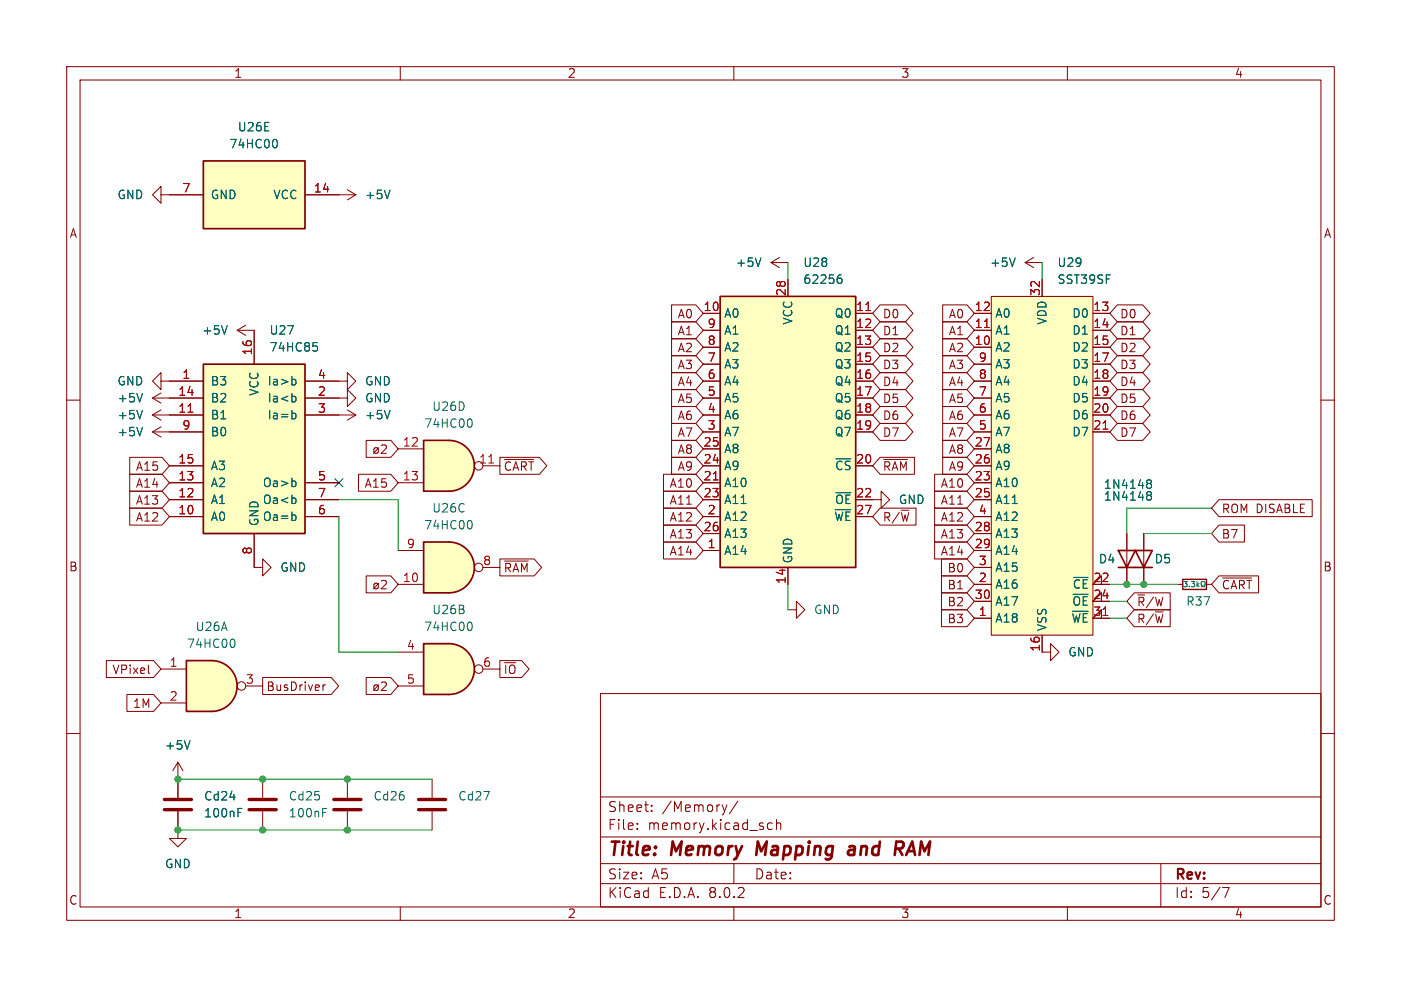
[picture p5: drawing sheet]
<svg xmlns="http://www.w3.org/2000/svg" width="210mm" height="148mm" viewBox="0 0 210 148" stroke-linecap="round" stroke-linejoin="round" font-family="sans-serif">
<g fill="none" stroke="#840000" stroke-width=".15">
<path d="M10 10h190v128h-190zM12 12h186v124h-186zM60 10v2M110 10v2M160 10v2M10 60h2M198 60h2M10 110h2M90 104h108v32h-108zM90 119.5h108M198 110h2M60 136v2"/>
<path d="M90 132.5h108M90 129.5h108M90 125.5h108M95.5 124.2v.2M95.5 123.5v.1M97.7 121.5v.2M97.7 120.8v.1M109 120.7l-.4 1M110 136v2M110 129.5v3M110.6 120.1l-1.3 1.9M115 124.1l.3 .3 .5-.1"/>
<path d="M115.8 123.5l-.5-.1-.3 .3M116.4 123.5a.37 .37 0 0 1 .6 .1v.8M116.4 122.9v1.5M160 136v2M174 129.5v6.5M183.3 133.1h1l-.7 1.5"/>
</g>
<path d="M113.6 126.2l-.2 2M127.3 127l.2-.1 .6 .1M128.1 127.4h-.7a.4 .4 0 0 0-.3 .4 .4 .4 0 0 0 .3 .4l.6-.1M134.4 126.2h.7l.2 .1a.58 .58 0 0 1-.3 1M134.7 127.3l.6 .9" fill="none" stroke="#840000" stroke-width=".4"/>
<path d="M31.7 99.1a3.8 3.8 0 0 1 3.8 3.8 3.8 3.8 0 0 1-3.8 3.8z" fill="#ffffc2" stroke="#ffffc2" stroke-width=".15"/>
<path d="M27.9 99.1h3.8v7.6h-3.8z" fill="#ffffc2"/>
<path d="M27.9 99.1h3.8a3.8 3.8 0 0 1 3.8 3.8 3.8 3.8 0 0 1-3.8 3.8h-3.8z" fill="none" stroke="#840000" stroke-width=".25"/>
<g fill="none" stroke="#840000" stroke-width=".15">
<path d="M24.1 100.3h3.8M24.1 105.4h3.8M36.8 102.9h2.6"/>
<circle cx="36.2" cy="102.9" r=".63"/>
</g>
<path d="M34.9 95.8a.79 .79 0 0 1 0 1.3" fill="none" stroke="#006464" stroke-width=".15"/>
<path d="M67.3 81.3a3.8 3.8 0 0 1 3.8 3.8 3.8 3.8 0 0 1-3.8 3.8z" fill="#ffffc2" stroke="#ffffc2" stroke-width=".15"/>
<path d="M63.5 81.3h3.8v7.6h-3.8z" fill="#ffffc2"/>
<path d="M63.5 81.3h3.8a3.8 3.8 0 0 1 3.8 3.8 3.8 3.8 0 0 1-3.8 3.8h-3.8z" fill="none" stroke="#840000" stroke-width=".25"/>
<g fill="none" stroke="#840000" stroke-width=".15">
<path d="M59.7 87.6h3.8M59.7 82.6h3.8M72.4 85.1h2.5"/>
<circle cx="71.8" cy="85.1" r=".63"/>
</g>
<path d="M70.5 78a.79 .79 0 0 1 0 1.3" fill="none" stroke="#006464" stroke-width=".15"/>
<path d="M67.3 96.5a3.8 3.8 0 0 1 3.8 3.8 3.8 3.8 0 0 1-3.8 3.8z" fill="#ffffc2" stroke="#ffffc2" stroke-width=".15"/>
<path d="M63.5 96.5h3.8v7.6h-3.8z" fill="#ffffc2"/>
<path d="M63.5 96.5h3.8a3.8 3.8 0 0 1 3.8 3.8 3.8 3.8 0 0 1-3.8 3.8h-3.8z" fill="none" stroke="#840000" stroke-width=".25"/>
<g fill="none" stroke="#840000" stroke-width=".15">
<path d="M59.7 97.8h3.8M52.1 116.8v2.8M59.7 102.9h3.8M72.4 100.3h2.5M52.1 121.7v2.8"/>
<circle cx="71.8" cy="100.3" r=".63"/>
</g>
<path d="M70.5 93.3a.79 .79 0 0 1 0 1.3" fill="none" stroke="#006464" stroke-width=".15"/>
<path d="M50 119.9h4.1M50 121.4h4.1" fill="none" stroke="#840000" stroke-width=".51"/>
<path d="M67.3 66a3.8 3.8 0 0 1 3.8 3.9 3.8 3.8 0 0 1-3.8 3.8z" fill="#ffffc2" stroke="#ffffc2" stroke-width=".15"/>
<path d="M63.5 66h3.8v7.7h-3.8z" fill="#ffffc2"/>
<path d="M63.5 66h3.8a3.8 3.8 0 0 1 3.8 3.9 3.8 3.8 0 0 1-3.8 3.8h-3.8z" fill="none" stroke="#840000" stroke-width=".25"/>
<g fill="none" stroke="#840000" stroke-width=".15">
<path d="M59.7 67.3h3.8M59.7 72.4h3.8M72.4 69.9h2.5M156.2 97.8h1.3v-1.3l1.2 1.3-1.2 1.3v-1.3M64.8 116.8v2.8M64.8 121.7v2.8"/>
<circle cx="71.8" cy="69.8" r=".63"/>
</g>
<path d="M73.3 69.4h.7" fill="none" stroke="#a90000" stroke-width=".15"/>
<path d="M70.5 62.8a.79 .79 0 0 1 0 1.3" fill="none" stroke="#006464" stroke-width=".15"/>
<path d="M62.7 119.9h4.1M62.7 121.4h4.1" fill="none" stroke="#840000" stroke-width=".51"/>
<path d="M148.6 44.5h15.2v50.8h-15.2z" fill="#ffffc2"/>
<g fill="none" stroke="#840000" stroke-width=".15">
<path d="M153.7 39.4l1.2 .7M153.7 39.4h2.5M154.9 38.6l-1.2 .8M146 52.1h2.6M146 49.5h2.6M146 47h2.6M146 54.6h2.6M146 57.2h2.6M146 59.7h2.6M148.6 44.5h15.2v50.8h-15.2zM156.2 41.9v2.6M163.8 52.1h2.6"/>
<path d="M163.8 49.5h2.6M163.8 47h2.6M163.8 54.6h2.6M163.8 57.2h2.6M163.8 59.7h2.6M50.8 62.2h2.5M52.1 61.5l1.2 .7M53.3 62.2l-1.2 .8M146 62.2h2.6M146 64.8h2.6M146 72.4h2.6M146 74.9h2.6"/>
<path d="M146 69.9h2.6M146 67.3h2.6M146 77.5h2.6M163.8 62.2h2.6M163.8 64.8h2.6M118.1 91.4h1.3v-1.2l1.2 1.2-1.2 1.3v-1.3M146 92.7h2.6M146 87.6h2.6M146 90.2h2.6M146 80h2.6M146 82.6h2.6M146 85.1h2.6"/>
<path d="M156.2 95.3v2.5M163.8 92.7h2.6M163.8 87.6h2.6M163.8 90.2h2.6M168.9 80v7.6M171.4 80v7.6M176.5 87.6h.8M180.8 87.6h.8M26.7 124.5v1.2h1.2l-1.2 1.3-1.3-1.3h1.3"/>
</g>
<path d="M147.6 49.1h.7M165.3 64.4h.8" fill="none" stroke="#a90000" stroke-width=".15"/>
<g fill="none" stroke="#006464" stroke-width=".15">
<path d="M152.2 38.7l-.5 1.2M58.5 61.5l-.5 1.3M172 74.2l.1 .1M172 73.8l.4-.1 .1 .2 .1 .1-.2 .3M172 72h.4l.1 .1 .1 .2-.2 .2M172 72.4l.1 .1M172.1 74.3h.3M172.1 74.3h-.1M172.1 72.5h.3M172.1 72.5l-.1 .1M172.4 72.5l.2 .2-.1 .4-.1 .1h-.4M172.4 74.3l.2 .2-.1 .4-.1 .1-.4-.1"/>
<path d="M177.5 87.2h.4l-.2 .3 .2 .1v.3l-.1 .1-.3-.1M178.3 87.9v.1M178.6 87.2h.5l-.3 .3 .3 .1v.3l-.2 .1-.3-.1M179.4 87.2v.8M179.5 87.7l.2 .3M179.7 87.5l-.3 .3M180 88h.2v-.2a.34 .34 0 0 1-.1-.4 .34 .34 0 0 1 .4-.2l.2 .4-.2 .4h.2"/>
</g>
<path d="M177.3 86.9h3.5v1.5h-3.5z" fill="none" stroke="#840000" stroke-width=".2"/>
<path d="M167.6 82.6h2.6l-1.3 2.5zM167.6 85.1h5.1M170.2 82.6h2.5l-1.3 2.5z" fill="none" stroke="#840000" stroke-width=".25"/>
<path d="M107.9 44.5h20.4v40.6h-20.4z" fill="#ffffc2"/>
<path d="M107.9 44.5h20.4v40.6h-20.4z" fill="none" stroke="#840000" stroke-width=".25"/>
<g fill="none" stroke="#840000" stroke-width=".15">
<path d="M115.6 39.4l1.2 .7M115.6 39.4h2.5M116.8 38.6l-1.2 .8M24.1 57.2v-1.3l-1.2 1.3 1.2 1.2v-1.2h1.3M105.4 47h2.5M105.4 49.5h2.5M105.4 52.1h2.5M105.4 54.6h2.5M105.4 57.2h2.5M105.4 59.7h2.5M118.1 41.9v2.6M128.3 47h2.5"/>
<path d="M128.3 49.5h2.5M128.3 52.1h2.5M128.3 54.6h2.5M128.3 57.2h2.5M128.3 59.7h2.5M22.9 64.8h2.5M22.9 64.8l1.2 .7M24.1 64l-1.2 .8M105.4 62.2h2.5M105.4 64.8h2.5M105.4 77.5h2.5M105.4 69.9h2.5"/>
<path d="M105.4 72.4h2.5M105.4 74.9h2.5M105.4 67.3h2.5M128.3 74.9h3.8v-1.2l1.2 1.2-1.2 1.3v-1.3M128.3 62.2h2.5M128.3 64.8h2.5M128.3 77.5h2.5M128.3 69.9h2.5M105.4 82.6h2.5M105.4 80h2.5M118.1 85.1v2.5M26.7 114.3v5.3"/>
<path d="M26.7 114.3l-.8 1.3M26.7 114.3l.7 1.3M26.7 121.7v2.8"/>
</g>
<path d="M129.8 46.6h.7M106.9 72h.7" fill="none" stroke="#a90000" stroke-width=".15"/>
<path d="M114.1 38.7l-.5 1.2M125.7 41.7l.4 .1 .1 .1v.5l-.5 .1M126.1 41.2l-.4 .1M21.4 64.1l-.5 1.2M28.5 111.1l-.4 1.2M35.7 121.8h.4M35.7 121.2h.6" fill="none" stroke="#006464" stroke-width=".15"/>
<path d="M24.6 119.9h4.1M24.6 121.4h4.1" fill="none" stroke="#840000" stroke-width=".51"/>
<path d="M30.5 54.6h15.2v25.4h-15.2z" fill="#ffffc2"/>
<path d="M30.5 54.6h15.2v25.4h-15.2z" fill="none" stroke="#840000" stroke-width=".25"/>
<g fill="none" stroke="#840000" stroke-width=".15">
<path d="M22.9 59.7h7.6M22.9 59.7l1.2 .8M24.1 58.9l-1.2 .8M25.4 57.2h5.1M35.6 49.5h2.5v5.1M35.6 49.5l1.2 .8M36.8 48.8l-1.2 .7M45.7 59.7h6.4v-1.3l1.2 1.3-1.2 1.3v-1.3M45.7 57.2h5.1M22.9 62.2h7.6M22.9 62.2l1.2 .8M24.1 61.5l-1.2 .7"/>
<path d="M25.4 77.5h5.1M25.4 74.9h5.1M25.4 72.4h5.1M25.4 69.9h5.1M25.4 64.8h5.1M45.7 77.5h5.1M45.7 62.2h5.1M45.7 74.9h5.1M45.7 72.4h5.1M38.1 80v5.1h1.3v-1.3l1.2 1.3-1.2 1.3v-1.3"/>
</g>
<path d="M28.2 61.8h.7" fill="none" stroke="#a90000" stroke-width=".15"/>
<path d="M21.4 59l-.5 1.3M34.1 48.8l-.5 1.3M43.9 59.4l.3 .1 .2 .2-.1 .4-.4 .2M43.9 56.9h.3l.2 .2-.1 .5-.4 .1M46.9 51.4h.6M47.1 51.9h.3l.2 .2-.1 .5h-.4M21.4 61.5l-.5 1.3M43.9 62h.3l.2 .2-.1 .5-.4 .1M44.1 72.1l.3 .3v.3l-.3 .3M44.1 74.7l.3 .2v.4l-.3 .2M44.1 77.2l.3 .2v.4l-.3 .2" fill="none" stroke="#006464" stroke-width=".15"/>
<path d="M30.5 24.1h15.2v10.2h-15.2z" fill="#ffffc2"/>
<path d="M30.5 24.1h15.2v10.2h-15.2z" fill="none" stroke="#840000" stroke-width=".25"/>
<g fill="none" stroke="#840000" stroke-width=".15">
<path d="M24.1 29.2v-1.3l-1.2 1.3 1.2 1.3v-1.3h6.4M45.7 29.2h7.6M52.1 28.4l1.2 .8M53.3 29.2l-1.2 .8M25.4 57.2h5.1M25.4 59.7h5.1M38.1 49.5v5.1M45.7 57.2h6.4v-1.3l1.2 1.3-1.2 1.2v-1.2M45.7 59.7h5.1M100.7 58.4h3.6l1.1 1.3-1.1 1.3h-3.6zM100.7 45.7h3.6l1.1 1.3-1.1 1.3h-3.6zM100.7 48.3h3.6l1.1 1.2-1.1 1.3h-3.6z"/>
<path d="M100.7 53.3h3.6l1.1 1.3-1.1 1.3h-3.6zM100.7 50.8h3.6l1.1 1.3-1.1 1.2h-3.6zM100.7 55.9h3.6l1.1 1.3-1.1 1.2h-3.6zM105.4 52.1h2.5M105.4 49.5h2.5M105.4 47h2.5M105.4 54.6h2.5M105.4 57.2h2.5M105.4 59.7h2.5M118.1 41.9v2.6M128.3 52.1h2.5M128.3 49.5h2.5"/>
<path d="M128.3 47h2.5M128.3 54.6h2.5M128.3 57.2h2.5M128.3 59.7h2.5M131.9 48.3h3.8l1.1 1.2-1.1 1.3h-3.8l-1.1-1.3zM131.9 58.4h3.8l1.1 1.3-1.1 1.3h-3.8l-1.1-1.3zM131.9 55.9h3.8l1.1 1.3-1.1 1.2h-3.8l-1.1-1.2zM131.9 53.3h3.8l1.1 1.3-1.1 1.3h-3.8l-1.1-1.3zM131.9 50.8h3.8l1.1 1.3-1.1 1.2h-3.8l-1.1-1.2zM131.9 45.7h3.8l1.1 1.3-1.1 1.3h-3.8l-1.1-1.3zM141.3 55.9h3.6l1.1 1.3-1.1 1.2h-3.6zM141.3 48.3h3.6l1.1 1.2-1.1 1.3h-3.6z"/>
<path d="M141.3 53.3h3.6l1.1 1.3-1.1 1.3h-3.6zM141.3 50.8h3.6l1.1 1.3-1.1 1.2h-3.6zM141.3 45.7h3.6l1.1 1.3-1.1 1.3h-3.6zM141.3 58.4h3.6l1.1 1.3-1.1 1.3h-3.6zM146 52.1h2.6M146 49.5h2.6M146 47h2.6M146 54.6h2.6M146 57.2h2.6M146 59.7h2.6M156.2 41.9v2.6M163.8 52.1h2.6"/>
<path d="M163.8 49.5h2.6M163.8 47h2.6M163.8 54.6h2.6M163.8 57.2h2.6M163.8 59.7h2.6M167.5 53.3h3.8l1.1 1.3-1.1 1.3h-3.8l-1.1-1.3zM167.5 55.9h3.8l1.1 1.3-1.1 1.2h-3.8l-1.1-1.2zM167.5 45.7h3.8l1.1 1.3-1.1 1.3h-3.8l-1.1-1.3zM167.5 50.8h3.8l1.1 1.3-1.1 1.2h-3.8l-1.1-1.2zM167.5 48.3h3.8l1.1 1.2-1.1 1.3h-3.8l-1.1-1.3zM167.5 58.4h3.8l1.1 1.3-1.1 1.3h-3.8l-1.1-1.3zM19.4 68.6h4.9l1.1 1.3-1.1 1.2h-4.9z"/>
<path d="M19.4 71.1h4.9l1.1 1.3-1.1 1.3h-4.9zM19.4 76.2h4.9l1.1 1.3-1.1 1.2h-4.9zM19.4 73.7h4.9l1.1 1.2-1.1 1.3h-4.9zM25.4 62.2h5.1M25.4 64.8h5.1M25.4 72.4h5.1M25.4 74.9h5.1M25.4 69.9h5.1M25.4 77.5h5.1M45.7 62.2h5.1M45.7 72.4h5.1M45.7 74.9h5.1"/>
<path d="M45.7 77.5h5.1M53.7 71.1h4.9l1.1 1.3-1.1 1.3h-4.9zM54.9 66h3.7l1.1 1.3-1.1 1.3h-3.7zM56.1 67.3l.2-.2 .3 .2 .1 .4-.1 .2-.3 .1-.2-.1zM56.8 67.1l-.8 .9M57.2 66.8l.5-.1 .2 .1v.3l-.8 .9h.8M74.9 68.6h6l1.1 1.3-1.1 1.2h-6zM75.6 68.9h4.4M99.5 78.7h4.8l1.1 1.3-1.1 1.3h-4.8zM99.5 73.7h4.8l1.1 1.2-1.1 1.3h-4.8zM99.5 76.2h4.8l1.1 1.3-1.1 1.2h-4.8zM99.5 71.1h4.8l1.1 1.3-1.1 1.3h-4.8z"/>
<path d="M100.7 68.6h3.6l1.1 1.3-1.1 1.2h-3.6zM100.7 66h3.6l1.1 1.3-1.1 1.3h-3.6zM100.7 63.5h3.6l1.1 1.3-1.1 1.2h-3.6zM100.7 61h3.6l1.1 1.2-1.1 1.3h-3.6zM105.4 62.2h2.5M105.4 64.8h2.5M105.4 72.4h2.5M105.4 74.9h2.5M105.4 69.9h2.5M105.4 67.3h2.5M105.4 77.5h2.5M128.3 62.2h2.5"/>
<path d="M128.3 64.8h2.5M128.3 74.9h2.5M128.3 69.9h2.5M128.3 77.5h2.5M131.9 68.6h5.2v2.5h-5.2l-1.1-1.2zM131.9 61h3.8l1.1 1.2-1.1 1.3h-3.8l-1.1-1.3zM131.9 63.5h3.8l1.1 1.3-1.1 1.2h-3.8l-1.1-1.2zM131.9 76.2h5.4v2.5h-5.4l-1.1-1.2zM132.5 68.9h3.5M140.1 76.2h4.8l1.1 1.3-1.1 1.2h-4.8zM140.1 71.1h4.8l1.1 1.3-1.1 1.3h-4.8zM140.1 73.7h4.8l1.1 1.2-1.1 1.3h-4.8z"/>
<path d="M140.1 78.7h4.8l1.1 1.3-1.1 1.3h-4.8zM141.3 68.6h3.6l1.1 1.3-1.1 1.2h-3.6zM141.3 61h3.6l1.1 1.2-1.1 1.3h-3.6zM141.3 63.5h3.6l1.1 1.3-1.1 1.2h-3.6zM141.3 66h3.6l1.1 1.3-1.1 1.3h-3.6zM146 62.2h2.6M146 64.8h2.6M146 72.4h2.6M146 74.9h2.6M146 69.9h2.6M146 67.3h2.6M146 77.5h2.6"/>
<path d="M163.8 62.2h2.6M163.8 64.8h2.6M167.5 61h3.8l1.1 1.2-1.1 1.3h-3.8l-1.1-1.3zM167.5 63.5h3.8l1.1 1.3-1.1 1.2h-3.8l-1.1-1.2zM182.7 74.9h14v2.6h-14l-1.1-1.3zM182.7 78.7h3.8v2.6h-3.8l-1.1-1.3zM15.9 99.1h7.1l1.1 1.2-1.1 1.3h-7.1zM38.1 80v5.1M54.9 86.4h3.7l1.1 1.2-1.1 1.3h-3.7zM56.1 87.6l.2-.1 .3 .1 .1 .5-.1 .1-.3 .1-.2-.1zM56.8 87.5l-.8 .8M57.2 87.2l.5-.2 .2 .2v.2l-.8 .9h.8"/>
<path d="M74.9 83.8h5.2l1.1 1.3-1.1 1.3h-5.2zM74.9 99.1h3.3l1.1 1.2-1.1 1.3h-3.3zM75.6 84.1h3.6M99.5 81.3h4.8l1.1 1.3-1.1 1.2h-4.8zM105.4 80h2.5M105.4 82.6h2.5M118.1 85.1v2.5M140.1 81.3h4.8l1.1 1.3-1.1 1.2h-4.8zM141.1 91.4h3.8l1.1 1.3-1.1 1.3h-3.8zM141.1 88.9h3.8l1.1 1.3-1.1 1.2h-3.8zM141.1 83.8h3.8l1.1 1.3-1.1 1.3h-3.8zM141.1 86.4h3.8l1.1 1.2-1.1 1.3h-3.8z"/>
<path d="M146 92.7h2.6M146 87.6h2.6M146 90.2h2.6M146 80h2.6M146 82.6h2.6M146 85.1h2.6M156.2 95.3v2.5M163.8 92.7h2.6M163.8 87.6h2.6M163.8 90.2h2.6M168.9 80v2.6M168.9 85.1v2.5"/>
<path d="M170 91.4h5.4v2.6h-5.4l-1.1-1.3zM170 88.9h5.4v2.5h-5.4l-1.1-1.2zM171.4 80v2.6M171.4 85.1v2.5M182.7 86.4h6v2.5h-6l-1.1-1.3zM183.3 86.7h4.3M19 104.1h4l1.1 1.3-1.1 1.3h-4zM22.2 100.8l.2 .2M26.7 116.8v2.8M39.4 101.6h10.3l1.1 1.3-1.1 1.2h-10.3zM39.4 116.8v2.8M48.4 102.7v.8"/>
<path d="M48.8 102.7l-.3 .1-.1 .1M54.9 101.6h3.7l1.1 1.3-1.1 1.2h-3.7zM56.1 102.8l.2-.1 .3 .1 .1 .5-.1 .2h-.3l-.2-.1zM56.8 102.7l-.8 .8M57.2 102.4l.5-.1 .2 .1v.2l-.8 .9h.8M26.7 121.7v2.8M39.4 121.7v2.8"/>
</g>
<g fill="none" stroke="#006464" stroke-width=".15">
<path d="M41.3 20.9a.79 .79 0 0 1 0 1.3M58.5 28.5l-.5 1.3M114.1 38.7l-.5 1.2M152.2 38.7l-.5 1.2M21.4 59l-.5 1.3M34.1 48.8l-.5 1.3M43.9 59.4l.3 .1 .2 .2-.1 .4-.4 .2M43.9 56.9h.3l.2 .2-.1 .5-.4 .1M46.9 51.4h.6M47.1 51.9h.3l.2 .2-.1 .5h-.4M125.7 41.7l.4 .1 .1 .1v.5l-.5 .1M126.1 41.2l-.4 .1"/>
<path d="M21.4 61.5l-.5 1.3M21.4 64.1l-.5 1.2M43.9 62h.3l.2 .2-.1 .5-.4 .1M44.1 72.1l.3 .3v.3l-.3 .3M44.1 74.7l.3 .2v.4l-.3 .2M44.1 77.2l.3 .2v.4l-.3 .2M58.5 61.5l-.5 1.3M172 74.2l.1 .1M172 73.8l.4-.1 .1 .2 .1 .1-.2 .3M172 72h.4l.1 .1 .1 .2-.2 .2M172 72.4l.1 .1M172.1 74.3h.3"/>
<path d="M172.1 74.3h-.1M172.1 72.5h.3M172.1 72.5l-.1 .1M172.4 72.5l.2 .2-.1 .4-.1 .1h-.4M172.4 74.3l.2 .2-.1 .4-.1 .1-.4-.1M28.5 111.1l-.4 1.2M35.7 121.8h.4M35.7 121.2h.6M48.4 121.8h.4M48.4 121.2h.6"/>
</g>
<path d="M37.3 119.9h4.1M37.3 121.4h4.1" fill="none" stroke="#840000" stroke-width=".51"/>
<path d="M118.1 39.4v2.5M156.2 39.4v2.5M50.8 77.5v20.3h8.9M50.8 74.9h8.9v7.7M181.6 76.2h-12.7v3.8M118.1 87.6v3.8M166.4 90.2h2.5M166.4 92.7h2.5M166.4 87.6h10.1M171.4 80h10.2M26.7 116.8h38.1M26.7 124.5h38.1" fill="none" stroke="#009600" stroke-width=".15"/>
<path d="M50.2 71.8l1.2 1.2M51.4 71.8l-1.2 1.2" fill="none" stroke="#000084" stroke-width=".15"/>
<path d="M129.8 46.6h.7M147.6 49.1h.7M28.2 61.8h.7M106.9 72h.7M165.3 64.4h.8" fill="none" stroke="#a90000" stroke-width=".15"/>
<g fill="#009600" stroke="#009600" stroke-width=".15">
<circle cx="26.7" cy="124.5" r=".46"/>
<circle cx="26.7" cy="116.8" r=".46"/>
<circle cx="39.4" cy="124.5" r=".46"/>
<circle cx="39.4" cy="116.8" r=".46"/>
<circle cx="52.1" cy="116.8" r=".46"/>
<circle cx="52.1" cy="124.5" r=".46"/>
<circle cx="168.9" cy="87.6" r=".46"/>
<circle cx="171.4" cy="87.6" r=".46"/>
</g>
<g font-size="2.8" fill="#840000">
<text x="91" y="128.9">Title:</text>
<text x="100.7" y="128.9">Memory</text>
<text x="114.2" y="128.9">Mapping</text>
<text x="128.8" y="128.9">and</text>
<text x="136.6" y="128.9">RAM</text>
</g>
<g font-size="2.1" fill="#840000">
<text x="91" y="124.7">File:</text>
<text x="91" y="122">Sheet:</text>
<text x="97.1" y="124.7">memory.kicad_sch</text>
<text x="99.2" y="122">/Memory/</text>
<text x="91" y="134.9">KiCad</text>
<text x="91" y="132.1">Size:</text>
<text x="97.7" y="132.1">A5</text>
<text x="98.7" y="134.9">E.D.A.</text>
<text x="106.3" y="134.9">8.0.2</text>
<text x="113" y="132.1">Date:</text>
<text x="176" y="132.3">Rev:</text>
<text x="176" y="134.9">Id:</text>
<text x="180.1" y="134.9">5/7</text>
</g>
<g font-size="1.8" fill="#840000">
<text x="35" y="11.9">1</text>
<text x="85" y="11.9">2</text>
<text x="135" y="11.9">3</text>
<text x="185" y="11.9">4</text>
<text x="10.3" y="35.9">A</text>
<text x="198.4" y="35.9">A</text>
<text x="101.5" y="47.9">A0</text>
<text x="132.2" y="47.9">D0</text>
<text x="142.1" y="47.9">A0</text>
<text x="167.8" y="47.9">D0</text>
<text x="101.5" y="50.5">A1</text>
<text x="101.5" y="53">A2</text>
<text x="132.2" y="50.5">D1</text>
<text x="132.2" y="53">D2</text>
<text x="142.1" y="50.5">A1</text>
<text x="142.1" y="53">A2</text>
<text x="167.8" y="53">D2</text>
<text x="167.8" y="50.5">D1</text>
<text x="101.5" y="55.6">A3</text>
<text x="101.5" y="58.1">A4</text>
<text x="132.2" y="58.1">D4</text>
<text x="132.2" y="55.6">D3</text>
<text x="142.1" y="58.1">A4</text>
<text x="142.1" y="55.6">A3</text>
<text x="167.8" y="55.6">D3</text>
<text x="167.8" y="58.1">D4</text>
<text x="101.5" y="60.6">A5</text>
<text x="101.5" y="65.7">A7</text>
<text x="101.5" y="63.2">A6</text>
<text x="132.2" y="63.2">D6</text>
<text x="132.2" y="65.7">D7</text>
<text x="132.2" y="60.6">D5</text>
<text x="142.1" y="63.2">A6</text>
<text x="142.1" y="65.7">A7</text>
<text x="142.1" y="60.6">A5</text>
<text x="167.8" y="63.2">D6</text>
<text x="167.8" y="65.7">D7</text>
<text x="167.8" y="60.6">D5</text>
<text x="20.3" y="70.8">A15</text>
<text x="75.4" y="70.8">~{CART}</text>
<text x="101.5" y="70.8">A9</text>
<text x="101.5" y="68.3">A8</text>
<text x="132.2" y="70.8">~{RAM}</text>
<text x="142.1" y="70.8">A9</text>
<text x="142.1" y="68.3">A8</text>
<text x="20.3" y="73.3">A14</text>
<text x="20.3" y="75.9">A13</text>
<text x="54.6" y="73.3">A15</text>
<text x="100.3" y="75.9">A11</text>
<text x="100.3" y="73.3">A10</text>
<text x="140.9" y="73.3">A10</text>
<text x="140.9" y="75.9">A11</text>
<text x="183" y="77.2">ROM DISABLE</text>
<text x="20.3" y="78.4">A12</text>
<text x="100.3" y="81">A13</text>
<text x="100.3" y="83.5">A14</text>
<text x="100.3" y="78.4">A12</text>
<text x="132.2" y="78.4">R/~{W}</text>
<text x="140.9" y="78.4">A12</text>
<text x="140.9" y="83.5">A14</text>
<text x="140.9" y="81">A13</text>
<text x="183" y="81">B7</text>
<text x="10.3" y="85.9">B</text>
<text x="75.4" y="86">~{RAM}</text>
<text x="141.9" y="86">B0</text>
<text x="141.9" y="88.6">B1</text>
<text x="183" y="88.6">~{CART}</text>
<text x="198.3" y="85.9">B</text>
<text x="141.9" y="93.7">B3</text>
<text x="141.9" y="91.1">B2</text>
<text x="170.3" y="93.7">R/~{W}</text>
<text x="170.3" y="91.1">~{R}/W</text>
<text x="16.8" y="101.3">VPixel</text>
<text x="75.4" y="101.3">~{IO}</text>
<text x="19.8" y="106.4">1M</text>
<text x="39.8" y="103.8">BusDriver</text>
<text x="10.3" y="135.9">C</text>
<text x="35" y="137.9">1</text>
<text x="85" y="137.9">2</text>
<text x="135" y="137.9">3</text>
<text x="185" y="137.9">4</text>
<text x="198.3" y="135.9">C</text>
</g>
<g font-size="1.8" fill="#006464">
<text x="34.3" y="22.5">74HC00</text>
<text x="35.5" y="19.9">U26E</text>
<text x="17.5" y="30.1">GND</text>
<text x="31.5" y="30.1">GND</text>
<text x="40.9" y="30.1">VCC</text>
<text x="54.6" y="30.1">+5V</text>
<text x="110.2" y="40.2">+5V</text>
<text x="120.3" y="40.2">U28</text>
<text x="148.3" y="40.2">+5V</text>
<text x="158.4" y="40.2">U29</text>
<text x="108.5" y="47.9">A0</text>
<text x="120.3" y="42.8">62256</text>
<text x="125" y="47.9">Q0</text>
<text x="149.1" y="47.9">A0</text>
<text x="158.4" y="42.8">SST39SF</text>
<text x="160.6" y="47.9">D0</text>
<text x="30.2" y="50.4">+5V</text>
<text x="40.3" y="50.4">U27</text>
<text x="40.3" y="52.9">74HC85</text>
<text x="108.5" y="52.9">A2</text>
<text x="108.5" y="50.4">A1</text>
<text x="119" y="48.8" transform="rotate(-90 119 48.8)">VCC</text>
<text x="125" y="50.4">Q1</text>
<text x="125" y="52.9">Q2</text>
<text x="149.1" y="52.9">A2</text>
<text x="149.1" y="50.4">A1</text>
<text x="157.1" y="48.8" transform="rotate(-90 157.1 48.8)">VDD</text>
<text x="160.6" y="50.4">D1</text>
<text x="160.6" y="52.9">D2</text>
<text x="17.5" y="58">GND</text>
<text x="31.5" y="58">B3</text>
<text x="39" y="59.5" transform="rotate(-90 39 59.5)">VCC</text>
<text x="40" y="58">Ia&gt;b</text>
<text x="54.6" y="58">GND</text>
<text x="108.5" y="58">A4</text>
<text x="108.5" y="55.5">A3</text>
<text x="125" y="55.5">Q3</text>
<text x="125" y="58">Q4</text>
<text x="149.1" y="58">A4</text>
<text x="149.1" y="55.5">A3</text>
<text x="160.6" y="55.5">D3</text>
<text x="160.6" y="58">D4</text>
<text x="17.5" y="65.6">+5V</text>
<text x="17.5" y="60.6">+5V</text>
<text x="17.5" y="63.1">+5V</text>
<text x="31.5" y="63.1">B1</text>
<text x="31.5" y="60.6">B2</text>
<text x="31.5" y="65.6">B0</text>
<text x="40" y="60.6">Ia&lt;b</text>
<text x="40" y="63.1">Ia=b</text>
<text x="54.6" y="63.1">+5V</text>
<text x="54.6" y="60.6">GND</text>
<text x="63.5" y="64.4">74HC00</text>
<text x="64.7" y="61.8">U26D</text>
<text x="108.5" y="65.6">A7</text>
<text x="108.5" y="63.1">A6</text>
<text x="108.5" y="60.6">A5</text>
<text x="125" y="60.6">Q5</text>
<text x="125" y="63.1">Q6</text>
<text x="125" y="65.6">Q7</text>
<text x="149.1" y="65.6">A7</text>
<text x="149.1" y="63.1">A6</text>
<text x="149.1" y="60.6">A5</text>
<text x="160.6" y="60.6">D5</text>
<text x="160.6" y="63.1">D6</text>
<text x="160.6" y="65.6">D7</text>
<text x="31.5" y="70.7">A3</text>
<text x="108.5" y="70.7">A9</text>
<text x="108.5" y="68.2">A8</text>
<text x="125.1" y="70.7">~{CS}</text>
<text x="149.1" y="70.7">A9</text>
<text x="149.1" y="68.2">A8</text>
<text x="31.5" y="75.8">A1</text>
<text x="31.5" y="73.3">A2</text>
<text x="39.3" y="73.3">Oa&gt;b</text>
<text x="39.3" y="75.8">Oa&lt;b</text>
<text x="64.7" y="77.1">U26C</text>
<text x="108.5" y="73.3">A10</text>
<text x="108.5" y="75.8">A11</text>
<text x="125.1" y="75.8">~{OE}</text>
<text x="134.6" y="75.8">GND</text>
<text x="149.1" y="73.3">A10</text>
<text x="149.1" y="75.8">A11</text>
<text x="165.4" y="75.3">1N4148</text>
<text x="165.4" y="73.5">1N4148</text>
<text x="31.5" y="78.3">A0</text>
<text x="39" y="79" transform="rotate(-90 39 79)">GND</text>
<text x="39.3" y="78.3">Oa=b</text>
<text x="63.5" y="79.6">74HC00</text>
<text x="108.5" y="83.4">A14</text>
<text x="108.5" y="78.3">A12</text>
<text x="108.5" y="80.9">A13</text>
<text x="125" y="78.3">~{WE}</text>
<text x="149.1" y="80.9">A13</text>
<text x="149.1" y="83.4">A14</text>
<text x="149.1" y="78.3">A12</text>
<text x="41.9" y="86">GND</text>
<text x="119" y="84.6" transform="rotate(-90 119 84.6)">GND</text>
<text x="149.1" y="88.5">A16</text>
<text x="149.1" y="86">A15</text>
<text x="160.7" y="88.5">~{CE}</text>
<text x="164.6" y="84.7">D4</text>
<text x="173" y="84.7">D5</text>
<text x="29.2" y="94.8">U26A</text>
<text x="63.5" y="94.8">74HC00</text>
<text x="64.7" y="92.3">U26B</text>
<text x="121.9" y="92.3">GND</text>
<text x="149.1" y="93.6">A18</text>
<text x="149.1" y="91">A17</text>
<text x="157.1" y="94.7" transform="rotate(-90 157.1 94.7)">VSS</text>
<text x="160.6" y="91">~{OE}</text>
<text x="177.7" y="91">R37</text>
<text x="27.9" y="97.4">74HC00</text>
<text x="160" y="98.7">GND</text>
<text x="24.6" y="112.6">+5V</text>
<text x="30.5" y="122.8">100nF</text>
<text x="30.5" y="120.2">Cd24</text>
<text x="43.2" y="122.8">100nF</text>
<text x="43.2" y="120.2">Cd25</text>
<text x="55.9" y="120.2">Cd26</text>
<text x="68.6" y="120.2">Cd27</text>
<text x="24.6" y="130.4">GND</text>
</g>
<g font-size="1.8" fill="#a90000">
<text x="27.2" y="29">7</text>
<text x="46.9" y="29">14</text>
<text x="105.4" y="46.7">10</text>
<text x="117.9" y="44.5" transform="rotate(-90 117.9 44.5)">28</text>
<text x="128.2" y="46.7">11</text>
<text x="146" y="46.7">12</text>
<text x="156" y="44.5" transform="rotate(-90 156 44.5)">32</text>
<text x="163.8" y="46.7">13</text>
<text x="37.8" y="53.4" transform="rotate(-90 37.8 53.4)">16</text>
<text x="106" y="51.8">8</text>
<text x="106" y="49.3">9</text>
<text x="128.2" y="49.3">12</text>
<text x="128.2" y="51.8">13</text>
<text x="146" y="51.8">10</text>
<text x="146" y="49.3">11</text>
<text x="163.8" y="49.3">14</text>
<text x="163.8" y="51.8">15</text>
<text x="26.6" y="59.4">14</text>
<text x="27.2" y="56.9">1</text>
<text x="47.6" y="59.4">2</text>
<text x="47.6" y="56.9">4</text>
<text x="106" y="59.4">5</text>
<text x="106" y="56.9">6</text>
<text x="106" y="54.4">7</text>
<text x="128.2" y="54.4">15</text>
<text x="128.2" y="56.9">16</text>
<text x="128.2" y="59.4">17</text>
<text x="146.6" y="59.4">7</text>
<text x="146.6" y="56.9">8</text>
<text x="146.6" y="54.4">9</text>
<text x="163.8" y="54.4">17</text>
<text x="163.8" y="56.9">18</text>
<text x="163.8" y="59.4">19</text>
<text x="26.6" y="62">11</text>
<text x="27.2" y="64.5">9</text>
<text x="47.6" y="62">3</text>
<text x="106" y="64.5">3</text>
<text x="106" y="62">4</text>
<text x="128.2" y="62">18</text>
<text x="128.2" y="64.5">19</text>
<text x="146.6" y="64.5">5</text>
<text x="146.6" y="62">6</text>
<text x="163.8" y="62">20</text>
<text x="163.8" y="64.5">21</text>
<text x="26.6" y="69.6">15</text>
<text x="60.3" y="67.1">12</text>
<text x="71.7" y="69.6">11</text>
<text x="105.4" y="69.6">24</text>
<text x="105.4" y="67.1">25</text>
<text x="128.2" y="69.6">20</text>
<text x="146" y="69.6">26</text>
<text x="146" y="67.1">27</text>
<text x="26.6" y="77.2">10</text>
<text x="26.6" y="74.7">12</text>
<text x="26.6" y="72.1">13</text>
<text x="47.6" y="72.1">5</text>
<text x="47.6" y="77.2">6</text>
<text x="47.6" y="74.7">7</text>
<text x="60.3" y="72.1">13</text>
<text x="105.4" y="72.1">21</text>
<text x="105.4" y="74.7">23</text>
<text x="106" y="77.2">2</text>
<text x="128.2" y="74.7">22</text>
<text x="128.2" y="77.2">27</text>
<text x="146" y="72.1">23</text>
<text x="146" y="74.7">25</text>
<text x="146.6" y="77.2">4</text>
<text x="37.8" y="83.3" transform="rotate(-90 37.8 83.3)">8</text>
<text x="60.9" y="82.3">9</text>
<text x="105.4" y="79.8">26</text>
<text x="106" y="82.3">1</text>
<text x="146" y="79.8">28</text>
<text x="146" y="82.3">29</text>
<text x="60.3" y="87.4">10</text>
<text x="72.3" y="84.8">8</text>
<text x="117.9" y="87.7" transform="rotate(-90 117.9 87.7)">14</text>
<text x="146" y="89.9">30</text>
<text x="146.6" y="87.4">2</text>
<text x="146.6" y="84.8">3</text>
<text x="163.8" y="87.4">22</text>
<text x="163.8" y="89.9">24</text>
<text x="146.6" y="92.5">1</text>
<text x="160.5" y="93.6">~{WE}</text>
<text x="163.8" y="92.5">31</text>
<text x="25.3" y="100.1">1</text>
<text x="60.9" y="97.5">4</text>
<text x="72.3" y="100.1">6</text>
<text x="156" y="97.8" transform="rotate(-90 156 97.8)">16</text>
<text x="25.3" y="105.2">2</text>
<text x="36.8" y="102.6">3</text>
<text x="60.9" y="102.6">5</text>
</g>
</svg>
